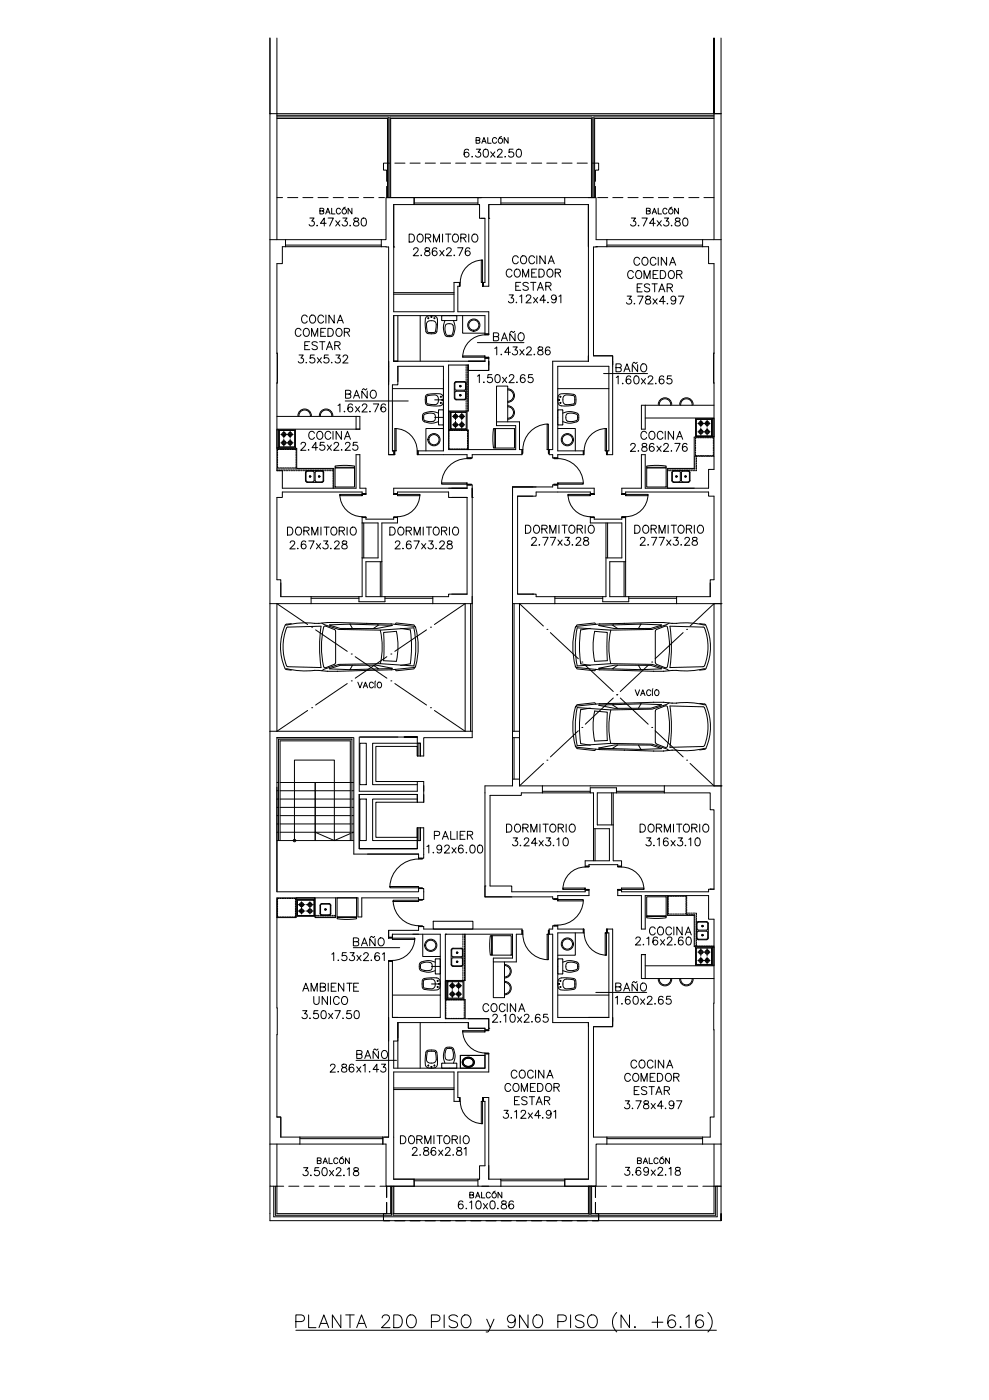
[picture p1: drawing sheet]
<svg xmlns="http://www.w3.org/2000/svg" width="594mm" height="841mm" viewBox="0 0 594 841" stroke-linecap="round" stroke-linejoin="round" font-family="sans-serif">
<!-- layer: 3 SEGUNDO PISO$0$EQUIPAMIENTO FIJO -->
<g fill="none" stroke="#000" stroke-width=".6">
<path d="M236 190v27M239 190v27M252 190v27M256 190h1a4 4 0 0 1 6 2l-1 7a4 4 0 0 1-6 0l-1-5zM257 193a3 3 0 0 1 5 2l-1 4-4 1-1-3zM265 190h9v2l-9 1zM267 193a8 8 0 0 0 2 9h3a9 9 0 0 0 0-9M268 195h3a5 5 0 0 1 0 6h-2a6 6 0 0 1-1-6zM281 219v28h-12M236 233h30M256 237h3h5a4 4 0 0 1 0 7l-7-1a5 5 0 0 1-1-6zM257 238l4-1a3 3 0 0 1 2 3 3 3 0 0 1-2 3l-4-1z"/>
<path d="M273 230v9M273 230l1-1 6 1v9l-1 1h-5l-1-1M280 230v4M280 236v3M280 230h-1h-5l-1 4h1h5h1M280 236l-1-1h-5l-1 1 1 4h5l1-1M335 233h31M336 237l3-1 6 1a5 5 0 0 1 0 6l-8 1a4 4 0 0 1-2-6zM339 238l1-1 5 1v4l-3 1h-3l-1-2zM166 258h11v11h-11zM167 258v11M168 259h9v9h-9z"/>
<path d="M170 259v4M174 259v4M255 249a6 6 0 0 1 6 0v3a5 5 0 0 1-6 0zM263 248a8 8 0 0 0-9 2v3a9 9 0 0 0 9 0M263 246h3v9h-3zM266 257h-10v14M269 258h12v12M269 247h12v11h-12zM270 247v11M271 247v11M271 248h9v10h-9zM272 255h3"/>
<path d="M272 250h3M274 248v4M274 253v4M276 255h3M276 250h3M277 248v4M277 253v4M296 257h13v12h-13zM297 258v11M298 258v11M335 257h11v14M335 246h3v9h-3z"/>
<path d="M338 248a8 8 0 0 1 10 1v1a2.7 2.7 0 0 1-2 3l-4 1-4-1M340 249a5 5 0 0 1 7 1v2a5 5 0 0 1-7 0v-2zM418 252h11v10h-11zM418 252h9v10h-9zM419 254h4M419 259h4M421 252v4M421 257v5M423 254h4M423 259h4M425 252v4M425 257v5"/>
<path d="M428 252v10M169 266h3M169 261h3M170 264v4M173 266h3M173 261h3M174 264v4M201 280h12v13h-12zM281 270h.1M388 280h12v13h-12zM201 281h12M389 281h11"/>
<path d="M178 539v12h-12M178 539h11v11h-11zM189 539v12h13v-12M202 539h12v13h-12zM388 539h12v12h-12zM178 540h11M179 541h10v9h-10zM179 547h4M179 543h4M181 542v3M181 546v3M184 547h4"/>
<path d="M184 543h4M186 542v3M186 546v3M193 550h5M193 543h5M193 543v1v5v1h5v-1v-5v-1M193 550l-1-1v-5l1-1h6v6l-1 1M203 551h11M389 550h11M389 551h11M253 579a4 4 0 0 1 6 0v3a5 5 0 0 1-6 0zM254 561v14h10"/>
<path d="M261 578a8 8 0 0 0-9 1v3a9 9 0 0 0 9 1M262 576h2v9h-3zM279 561v28h-11M295 562h12v12h-12zM295 562v12M296 562v12M335 576h3v9h-3zM338 578a8 8 0 0 1 10 1v1a2.7 2.7 0 0 1-2 3l-4 1-4-1M340 579a5 5 0 0 1 7 1v2a5 5 0 0 1-7 0v-2zM346 560v14h-11M418 569h11v11h-11zM418 570h9v9h-9z"/>
<path d="M419 572h4M419 577h4M421 570v4M421 575v4M423 572h4M423 577h4M425 570v4M425 575v4M428 569v11M236 598h28M254 588h3l5-1a4 4 0 0 1 0 8l-7-1a3 3 0 0 1-1-4zM255 589l4-1a3 3 0 0 1 2 3 3 3 0 0 1-2 3l-4-1z"/>
<path d="M268 589h11v11h-11zM268 589v11M269 589v11M269 590h9v10h-9zM270 597h3M270 592h3M272 590v4M272 595v4M274 597h3M274 592h3M275 590v4M275 595v4"/>
<path d="M335 598h31M336 588l3-1 6 1a5 5 0 0 1 0 6l-8 1a3 3 0 0 1-2-5zM339 589l1-1 5 1v4l-3 1h-3l-1-2zM239 614v28M252 614v28M268 600h11v12M256 631h2a3 3 0 0 1 4 1l1 8a4 4 0 0 1-8 0v-4zM257 632h4l1 4a3 3 0 0 1-3 3 3 3 0 0 1-3-3zM265 639h9v2l-8 1zM267 639a8 8 0 0 1 1-10h4a9 9 0 0 1 0 10M268 630a2.5 2.5 0 0 1 3 0 2.5 2.5 0 0 1 1 2 3 3 0 0 1-1 5h-3a4 4 0 0 1 0-6zM277 634h14v8h-14z"/>
<path d="M277 634h14M278 636a3 3 0 0 1 6 0 3 3 0 0 1-1 5 3 3 0 0 1-4-1 3 3 0 0 1-1-4zM279 637a2.8 2.8 0 0 1 4-1 2.8 2.8 0 0 1 0 4 2.8 2.8 0 0 1-3 0 2.8 2.8 0 0 1-1-3z"/>
<circle cx="257" cy="191" r=".3"/>
<circle cx="259" cy="190" r=".3"/>
<circle cx="261" cy="191" r=".3"/>
<circle cx="265" cy="238" r=".3"/>
<circle cx="276" cy="232" r=".4"/>
<circle cx="276" cy="237" r=".4"/>
<circle cx="337" cy="238" r=".3"/>
<circle cx="265" cy="242" r=".3"/>
<circle cx="266" cy="240" r=".3"/>
<circle cx="274" cy="250" r=".8"/>
<circle cx="274" cy="255" r=".8"/>
<circle cx="274" cy="255" r="1.2"/>
<circle cx="274" cy="250" r="1.2"/>
<circle cx="277" cy="255" r=".8"/>
<circle cx="277" cy="250" r=".8"/>
<circle cx="277" cy="250" r="1.2"/>
<circle cx="277" cy="255" r="1.2"/>
<circle cx="336" cy="240" r=".3"/>
<circle cx="337" cy="242" r=".3"/>
<circle cx="421" cy="254" r="1.2"/>
<circle cx="421" cy="259" r="1.2"/>
<circle cx="421" cy="259" r=".8"/>
<circle cx="421" cy="254" r=".8"/>
<circle cx="425" cy="259" r="1.2"/>
<circle cx="425" cy="254" r="1.2"/>
<circle cx="425" cy="259" r=".8"/>
<circle cx="425" cy="254" r=".8"/>
<circle cx="171" cy="261" r=".8"/>
<circle cx="171" cy="266" r=".8"/>
<circle cx="171" cy="266" r="1.2"/>
<circle cx="171" cy="261" r="1.2"/>
<circle cx="174" cy="261" r=".8"/>
<circle cx="174" cy="266" r=".8"/>
<circle cx="174" cy="266" r="1.2"/>
<circle cx="174" cy="261" r="1.2"/>
<circle cx="261" cy="264" r="3"/>
<circle cx="261" cy="264" r="4"/>
<circle cx="341" cy="264" r="4"/>
<circle cx="341" cy="264" r="3"/>
<circle cx="181" cy="543" r=".8"/>
<circle cx="181" cy="547" r=".8"/>
<circle cx="181" cy="547" r="1.2"/>
<circle cx="181" cy="543" r="1.2"/>
<circle cx="186" cy="543" r=".8"/>
<circle cx="186" cy="547" r=".8"/>
<circle cx="186" cy="547" r="1.2"/>
<circle cx="186" cy="543" r="1.2"/>
<circle cx="195" cy="546" r=".4"/>
<circle cx="259" cy="568" r="3"/>
<circle cx="259" cy="568" r="4"/>
<circle cx="341" cy="567" r="4"/>
<circle cx="341" cy="567" r="3"/>
<circle cx="421" cy="572" r="1.2"/>
<circle cx="421" cy="577" r="1.2"/>
<circle cx="421" cy="577" r=".8"/>
<circle cx="421" cy="572" r=".8"/>
<circle cx="425" cy="572" r="1.2"/>
<circle cx="425" cy="577" r="1.2"/>
<circle cx="425" cy="577" r=".8"/>
<circle cx="425" cy="572" r=".8"/>
<circle cx="263" cy="589" r=".3"/>
<circle cx="263" cy="593" r=".3"/>
<circle cx="264" cy="591" r=".3"/>
<circle cx="272" cy="597" r=".8"/>
<circle cx="272" cy="592" r=".8"/>
<circle cx="272" cy="592" r="1.2"/>
<circle cx="272" cy="597" r="1.2"/>
<circle cx="275" cy="597" r=".8"/>
<circle cx="275" cy="592" r=".8"/>
<circle cx="275" cy="592" r="1.2"/>
<circle cx="275" cy="597" r="1.2"/>
<circle cx="336" cy="591" r=".3"/>
<circle cx="337" cy="589" r=".3"/>
<circle cx="337" cy="593" r=".3"/>
<circle cx="257" cy="640" r=".3"/>
<circle cx="259" cy="641" r=".3"/>
<circle cx="261" cy="640" r=".3"/>
</g>
<!-- layer: 3 SEGUNDO PISO$0$PROYECCIONES -->
<g fill="none" stroke="#000" stroke-width=".6">
<path d="M280 219v1M281 219v1M280 220v1M280 222v1M280 223v1M280 225v1M280 226v1M280 228v1M280 229v1M280 230v1M280 232v1M280 233v1"/>
<path d="M280 235v1M280 236v1M280 238v1M280 239v1M281 220v1M281 222v1M281 223v1M281 225v1M281 226v1M281 228v1M281 229v1M281 230v1"/>
<path d="M281 232v1M281 233v1M281 235v1M281 236v1M281 238v1M281 239v1M271 259h-1v1M271 259h1M273 259h1M274 259h1M275 259h1M277 259h1"/>
<path d="M278 259h1M280 259h1v1M280 240v1M280 242v1M280 243v1M280 245v1M280 246v1M281 240v1M281 242v1M281 243v1M281 245v1M281 246v1"/>
<path d="M166 270h1M167 271v1M167 273v1M167 274v1M167 276v1M167 277v1M167 279v1M167 270h1M168 270h-1v1M168 270h1M169 270h1M170 270h1"/>
<path d="M171 270h1M172 270h1M173 270h.1M173 270h1M174 270h1M175 270h1M176 270h1M178 274v1M178 276v1M178 277v1M178 279v1M270 269v1h1"/>
<path d="M270 260v1M270 261v1M270 263v1M270 264v1M270 266v1M270 267v1M271 270h1M273 270h1M274 270h1M275 270h1M277 270h1M278 270h1"/>
<path d="M281 269v1h-1M281 260v1M281 261v1M281 263v1M281 264v1M281 266v1M281 267v1M417 275v1M417 277v1M417 278v1M417 280v1M418 273v1h1"/>
<path d="M418 264v1M418 266v1M418 267v1M418 269v1M418 270v1M418 271v1M418 274l-1 1M418 275v1M418 277h.1M418 278v1M418 279v1M419 263h-1v1"/>
<path d="M419 263h1M419 274h1M419 274h-1v1M420 274h1M421 263h.1M421 274h.1M421 274h1M422 263h1M422 274h1M423 274h1M423 263h1M424 274h1"/>
<path d="M425 263h1M425 274h1M426 274h1M426 263h1M427 274h1M428 263h1v1M428 274h1M429 264v1M429 266v1M429 267v1M429 269v1M429 270v1"/>
<path d="M429 271v1M429 273v1h-1M166 282h1M166 283h1M167 280v1h1M167 282h1M168 283h1M168 281h1M169 282h1M169 283h1M170 281h1M170 282h1"/>
<path d="M171 283h.1M171 281h1M172 282h1M172 283h1M173 281h.1M173 282h1M173 283h1M174 281h1M175 282h.1M175 283h1M175 281h1M176 282h1"/>
<path d="M176 283h1M177 282h2M178 283h1M178 280v1h-1M179 282h1M179 283h1M181 282h1M181 283h1M182 282h1M182 283h1M183 282h1M183 283h1"/>
<path d="M185 282h1M185 283h1M186 282h1M186 283h1M188 282h1M188 283h1M189 282h1M189 283h1M191 282h1M191 283h1M192 282h1M192 283h1"/>
<path d="M194 282h.1M194 283h.1M195 282h1M195 283h1M196 282h1M196 283h1M198 282h1M198 283h1M199 282h1M199 283h1v1M200 284v1M200 286v1"/>
<path d="M200 287v1M200 289h.1M200 290v1M200 291v1M200 293h.1M401 282h1M401 283h1M402 283h1M402 282h1M403 283h1M404 282h1M405 283h1"/>
<path d="M405 282h1M406 283h1M407 282h1M408 283h1M408 282h1M409 283h1M409 282h1M411 283h1M411 282h1M412 283h1M412 282h1M413 283h1"/>
<path d="M414 282h1M415 283h1M415 282h1M416 283h1M417 281v1M418 282v1M418 281v1M168 540h-1v1M168 540h1M169 540h1M171 540h1M172 540h1"/>
<path d="M174 540h1M175 540h1M177 540v1M401 540v1M402 538h-1v1M403 538h1M404 538h1M406 538h.1M407 538h1M408 538h1M410 538h1M411 538h1v1"/>
<path d="M412 540v1M412 538h.1M412 539v1M167 550v1h1M167 541v1M167 543v1M167 544v1M167 546h.1M167 547v1M167 548v1M168 551h1M169 551h1"/>
<path d="M171 551h1M172 551h1M174 551h1M175 551h1M177 550v1M177 541v1M177 543v1M177 544v1M177 546h.1M177 547v1M177 548v1M189 551h1"/>
<path d="M189 550h1M191 551h1M191 550h1M192 551h1M192 550h1M194 551h1M194 550h1M195 551h1M195 550h1M196 551h1M196 550h1M198 551h1"/>
<path d="M198 550h1M199 551h1M199 550h1M201 551h1M201 550h1M401 548v1h1M401 541v1M401 543v1M401 544v1M401 545v1M401 547v1M403 549h1"/>
<path d="M404 549h1M406 549h.1M407 549h1M408 549h1M410 549h1M412 548v1h-1M412 541v1M412 543v1M412 544v1M412 545v1M412 547v1M412 549h1"/>
<path d="M412 542v1M412 546v1M412 548v1h1M413 549h1M414 549h1M415 549h1M416 549h1M417 549v1M417 551h.1M417 552v1M418 549v1M418 550v1"/>
<path d="M418 551v1M278 561v1M278 562v1M278 564v1M278 565v1M278 567v1M278 568v1M278 570v1M278 571v1M278 572v1M278 574v1M278 575v1"/>
<path d="M278 577v1M278 578v1M278 580v1M279 561v1M279 562v1M279 564v1M279 565v1M279 567v1M279 568v1M279 570v1M279 571v1M279 572v1"/>
<path d="M279 574v1M279 575v1M279 577v1M279 578v1M279 580v1M420 568h1M421 568h1M423 568h1M424 568h1M426 568h1M427 568h1M428 568h1"/>
<path d="M278 581v1M278 583h.1M278 584v1M278 585v1M278 587v1M278 588v1M279 581v1M279 583h.1M279 584v1M279 585v1M279 587v1M279 588v1"/>
<path d="M268 611v1h1M268 602v1M268 604v1M268 605v1M268 607h.1M268 608v1M268 609v1M269 601h-1v1M269 612h1M269 601h1M271 612h1M271 601h1"/>
<path d="M272 612h1M272 601h1M274 612h1M274 601h1M275 612h1M275 601h1M276 612h1M276 601h1M278 601h1v1M279 611v1h-1M279 602v1M279 604v1"/>
<path d="M279 605v1M279 607h.1M279 608v1M279 609v1"/>
</g>
<!-- layer: 3 SEGUNDO PISO$0$AUXILIAR 2 -->
<g fill="none" stroke="#000" stroke-width=".6">
<path d="M162 23v45M166 23v45h267v-45M429 23v45v-45M166 71h67v48M166 69h263M166 70h67v49M429 68h.1M429 71h-72v48M429 70h-72v49M234 119v-49h122v49M235 119v-48h120v48M249 119h40"/>
<path d="M301 119h38M249 123h38M249 122h38M301 123h38M301 122h38M172 144h57M172 148h57M172 147h57M365 144h57M365 148h57M365 147h57M236 176h37"/>
<path d="M236 177h37M305 234a3 3 0 0 1 3 4 3 3 0 0 1-3 3M305 234a4 4 0 0 1 4 4 4 4 0 0 1-4 4M166 258h48M166 250h48M179 250a4 4 0 0 1 4-4 4 4 0 0 1 4 4M180 250a3 3 0 0 1 3-4 3 3 0 0 1 3 4M192 250a4 4 0 0 1 4-4 4 4 0 0 1 4 4M192 250a3 3 0 0 1 4-4 3 3 0 0 1 3 4M261 251h5M261 240h5M298 253v-21h7v21"/>
<path d="M305 244a4 4 0 0 1 4 4 4 4 0 0 1-4 4M305 244a3 3 0 0 1 3 4 3 3 0 0 1-3 3M388 251h41M388 243h41M395 243a4 4 0 0 1 4-4 4 4 0 0 1 4 4M396 243a3 3 0 0 1 3-3 3 3 0 0 1 4 3M408 243a4 4 0 0 1 4-4 4 4 0 0 1 4 4M409 243a3 3 0 0 1 3-3 3 3 0 0 1 4 3M166 269h12v12h22v12M429 263h-12v18h-16v12M218 314v21M364 314v21"/>
<path d="M365 314v21M228 337v21M229 337v21M375 337v21M376 337v21M187 358h29M187 359h29M231 358h29M231 359h29M333 358h29M333 359h29M378 358h28"/>
<path d="M378 359h28M187 363h73M279 363v76M283 363v76M284 363v76M308 363v76M309 363v76M312 363v76M333 363h73M216 446h4v25h-4zM251 454v-6h-25v21h25M252 446v8"/>
<path d="M253 454v-8h-29v25h27M308 443v25M309 443v25M312 443v25M166 470h1M166 475h1M168 470h44M168 475h42M211 475h1M326 476h29M326 475h29M326 472h73"/>
<path d="M367 476v20M368 476v20M370 476h29M370 475h29M166 500h1M166 490h1M166 495h1M166 485h1M166 480h1M168 500h42M168 490h42M168 495h42"/>
<path d="M168 485h42M168 480h42M189 500l12 5M211 500h1h-1M211 490h1M211 495h1M211 485h1M211 480h1M216 480h4v25h-4zM251 482h-25v21h25v-6M251 480h-27v25h29v-8M252 497v8"/>
<path d="M357 498v19M166 505h23v-35v35h23M167 505v-61h44v61M168 505v-60h42v60M210 501l-9 4v-48h-24v48M401 538v12h16v19h12M296 578v21M303 578v21M303 579a4 4 0 0 1 4 4 4 4 0 0 1-4 5M259 581h5M259 591h5M303 590a3 3 0 0 1 4 4 3 3 0 0 1-4 3"/>
<path d="M303 580a3 3 0 0 1 4 3 3 3 0 0 1-4 4M303 590a4 4 0 0 1 4 4 4 4 0 0 1-4 4M388 588h41M388 580h41M395 588a4 4 0 0 0 4 4 4 4 0 0 0 4-4M396 588a3 3 0 0 0 3 4 3 3 0 0 0 4-4M408 588a4 4 0 0 0 4 4 4 4 0 0 0 4-4M409 588a3 3 0 0 0 3 4 3 3 0 0 0 4-4M236 655h37M236 654h37M180 683h50M180 687h50"/>
<path d="M180 684h50M365 683h57M365 687h57M365 684h57M162 713v20h271M164 713v18h267v-18M165 713v17h70v-17M166 713v16h69M235 713v16M236 713v17h118v-17M237 713v16M249 713h38"/>
<path d="M249 709h38M249 708h38M301 713h38M301 709h38M301 708h38M353 713v16M355 713v17h75v-17h3v16M355 713v16M429 713v16h-74M236 729h118M433 733v-4v4"/>
<circle cx="177" cy="505" r=".7"/>
</g>
<!-- layer: 3 SEGUNDO PISO$0$MUROS -->
<g fill="none" stroke="#000" stroke-width=".6">
<path d="M162 68h.1M162 68v619M162 68h4v76M232 119h17M249 119h-17v25h-3v4h4v125M249 119v4h-13v64h37v-17h3v2h-1v15h19v14h-3v-11h-55v27h55v-2h3v4M287 119h14v4h-7v49h-4v-2h1v-39h-2M287 119h.1M289 119h-2v4h1v8h3M353 119h5v25h7v4h-8v66h11v5M358 119h-19v4h14v94h-21v53h-2v3h2v2h3v-2h15v-2h-15v-51h31v51h-1v2h3v-53M294 131h.1"/>
<path d="M294 123v8M162 144h10v4h-2v10h-4v125h4v10h44v-20M236 148h.1M429 144v-76h4v295M433 144h-11v4h4v10h3v124h-3v11h-38v-20M294 217v6h-13v-4h-12v51h41v-14h-12v-3h14v17h2v3h-30v2h-3v-2h-30v-2h15v-51h-27M239 220v11h-3v40h1M239 220v9M214 250v8h2v-8M385 258v-15h3v15M216 273v20h4v4h-2v-1h-48v3h-4v49h3v10M237 271v2h-4"/>
<path d="M385 273v20h-11v4h2v-1h50v2h3v50h-2v10M271 299h10M281 299h-12v-3h-30v1h-3v-4h45v-2h3v72h-24v-5h9v-1h12M281 299v58M284 299h.1M311 298v59h9M311 298h11v-2h33v1h2v-4h-22v-2h-3v2h-24v70h25v-5h-11v-1h-11M311 298h9M320 293h-12v5v-5h14M218 311h2v1h16v-1h3v3h-10v23h-9v21h11v3h-15v-3h2v-23h9v-21h-9zM355 311h2v1h17v-1h2v26h-10v21h12v3h-16v-3h2v-23h10v-21h-19zM169 358h18v5h-25"/>
<path d="M169 350v8M271 357h10M320 357h.1M427 358h-21v5h27M427 350v8M166 363v76M433 363h.1M162 439h122v4h-29v11h-4v-11M308 439h4v4h-4zM212 443h-46v93h85v-2h4v6h-4v-1h-34v12h-2v-12h-49v132h3v12h11v4h-18M213 443v70h38v3h4v-3M216 443v32h35v-6h4v13h-4v-5h-35"/>
<path d="M216 443h35M251 443h-8h8M216 477v33h35v-13M291 472h17v-4h4v4h14v4h-13v2h-19v54h13v4h45v-1h2v3h-19v2h-3v-1h-41zM355 473h15v3h-11v20h9v21h5v3h-2v-1h-17v1h-2v-3h14v-19h-9v-22h-2zM429 472v-109h4v109M433 472h-34v4h28v10h2v48M433 472h.1M433 472v241h-4v-26M251 497h4v13M291 532h.1M291 532v7h16"/>
<path d="M427 534h.1M427 534h2M429 534h-3v2h-53v-1h-2v3h14v20h3v-20h38v14h3v119h-2v12h-5v4h11M233 559h18v-2h4v1h59v3h-4v17h-14v-2h12v-15h-40v51h26v7h-3v-1h-10v-4h-42M233 563h3v-2h28v50h-28v-34h-3v106h-3v4h2v26h17M385 573v15M388 573h-3h3M388 573v15M239 614v11h-3v17h55v-9h3v11h-19v15h1v3h-3v-18h-37v64M239 614v9M281 612h13v6M353 614v94"/>
<path d="M353 614v3M357 617h11v-6v6h-11v66h8v4h-7v26h-5M368 613v-55h-3v2h1v51h-31v-51h15v-2h-15v-2h-3v2h-2v3h2v53h21M290 659h4v49h7v5h-14v-5h1v-8h3v-38h-1zM162 687v26h4v-26M232 713h17M236 708h13v5M339 708v5h19h-19v-5h14z"/>
</g>
<!-- layer: 3 SEGUNDO PISO$0$PROYECCION -->
<g fill="none" stroke="#000" stroke-width=".6">
<path d="M234 98h-4v4h2v7M237 98h6M246 98h6M255 98h7M265 98h6M274 98h6M319 98h6M328 98h7M338 98h6M347 98h6M356 98h4v4h-2v7M166 119h4"/>
<path d="M173 119h6M182 119h6M191 119h6M200 119h6M209 119h6M218 119h7M228 119h3M232 112v7M358 112v7M359 119h6M368 119h6M377 119h6"/>
<path d="M386 119h6M395 119h7M405 119h6M414 119h6M423 119h6M166 713h4M173 713h7M183 713h6M192 713h6M201 713h6M210 713h6M219 713h6"/>
<path d="M228 713h4v6v-6M358 713v6v-6h6M367 713h7M377 713h6M386 713h6M395 713h6M404 713h6M413 713h6M422 713h7M232 722v7h-2v4h4M237 733h6M246 733h6"/>
<path d="M255 733h7M265 733h6M274 733h6M283 733h6M292 733h6M301 733h6M310 733h6M319 733h6M328 733h7M338 733h6M347 733h6M358 722v7h2v4h-4"/>
</g>
<!-- layer: 3 SEGUNDO PISO$0$CARPINTERIAS -->
<g fill="none" stroke="#000" stroke-width=".6">
<path d="M289 156h1v14h-1zM290 156a13 13 0 0 0-14 14M276 170v2zM290 170v2zM278 214h13v1h-13zM291 215h3h-3zM291 201h3h-3zM291 201a13 13 0 0 0-13 14M237 257h1v14h-1zM237 257a13 13 0 0 1 14 14M329 255v15zM329 255a15 15 0 0 0-15 15"/>
<path d="M364 257v14zM364 257a13 13 0 0 0-13 14M237 271v2zM251 271v2zM281 275h2v1h-2zM281 276a15 15 0 0 0-16 14M314 270v2zM329 270h1v2h-1zM333 275h2v1h-2zM335 276a15 15 0 0 1 15 14M350 271h1v2h-1zM364 271h1v2h-1z"/>
<path d="M183 284v5M184 284l1-1h9v1v5M184 289l1 1h8l1-1M184 289h1M185 290h3M188 283h-4v6M188 283l1 1v5M189 289h-1M189 289h1M189 289v-5l1-1h4v6M190 290h3M194 289h-1"/>
<path d="M204 297h14v1h-14zM204 297a13 13 0 0 0 14 13M218 297h2h-2zM236 297h3h-3zM239 297h13v1h-13zM252 297a13 13 0 0 1-13 13M265 290h16v1h-16zM281 291h2h-2zM333 291h2h-2zM335 290h15v1h-15zM341 297h14v1h-14zM341 297a13 13 0 0 0 14 13"/>
<path d="M355 297h2h-2zM374 297h2h-2zM376 297h13v1h-13zM389 297a13 13 0 0 1-13 13M404 289v-6h1h9v6M404 289l1 1h8l1-1M404 289h1M405 290h3M408 283h-4v6M408 283l1 1M409 284v5M409 289h-1"/>
<path d="M409 289h1M410 283h4v6M410 290h3M410 283l-1 1v5M414 289h-1M218 310h2v1h-2zM236 310h3v1h-3zM355 310h2v1h-2zM374 310h2v1h-2zM251 516h3h-3zM251 516a17 17 0 0 0-17 17M234 533h17h-17z"/>
<path d="M251 533h3v1h-3zM333 540h2h-2zM338 533h14v1h-14zM352 534h2v1h-2zM352 520h2v1h-2zM352 521a13 13 0 0 0-14 13M371 534h2v1h-2zM371 520h2v1h-2zM373 533h14v1h-14zM373 521a13 13 0 0 1 14 13M236 541h15v1h-15zM236 542a15 15 0 0 0 15 14"/>
<path d="M251 556h3v1h-3zM251 540h3v1h-3zM314 559v2zM329 559h1v2h-1zM333 556h2h-2zM335 540h15v1h-15zM350 541a15 15 0 0 1-15 15M350 558h1v2h-1zM364 558h1v2h-1zM418 555l1-1h6v9v1l-6 1-1-2M419 555v-1h5l1 1v4h-6v-1M233 577h3h-3z"/>
<path d="M233 563h3v1h-3zM236 564h13h-13zM249 564a13 13 0 0 1-13 13M272 570h5l1 1v4h-6M272 570h5l1 1M272 575l6 1v3l-1 1h-5M272 570l-1 1v3l1 1M272 570l-1 1v8l1 2M272 575l-1 1v3l1 1M278 571v8M278 579l-1 1-5 1M314 561a15 15 0 0 0 15 16"/>
<path d="M329 561v15zM351 560a13 13 0 0 0 13 14M364 560v14zM419 560v-1h6v4l-1 1h-5v-1M278 619h13v1h-13zM278 619a13 13 0 0 0 13 14M291 619h3h-3zM277 634v8M291 633h3h-3zM276 659v3zM290 659v3zM276 662a13 13 0 0 0 14 13"/>
<path d="M289 662h1v13h-1z"/>
<circle cx="186" cy="286" r=".4"/>
<circle cx="192" cy="286" r=".4"/>
<circle cx="406" cy="286" r=".4"/>
<circle cx="412" cy="286" r=".4"/>
<circle cx="422" cy="556" r=".4"/>
<circle cx="275" cy="572" r=".4"/>
<circle cx="275" cy="578" r=".4"/>
<circle cx="422" cy="562" r=".4"/>
</g>
<!-- layer: 3 SEGUNDO PISO$0$EJES MEDIANEROS -->
<g fill="none" stroke="#000" stroke-width=".6">
<path d="M166 363l19 12M187 377h.1M190 378l19 13M256 378l-19 13M259 377h.1M279 363l-18 12M312 363l14 13M329 378h.1M412 378h.1M429 363l-14 13M211 393h.1M213 395l19 12"/>
<path d="M232 395l-19 12M235 393h.1M331 380l16 16M349 398h.1M352 400l16 15M389 400l-16 15M391 398h.1M410 380l-16 16M209 411l-19 13M211 409h.1M235 409h.1M237 411l19 13"/>
<path d="M368 419l-16 16M370 417h.1M373 419l16 16M185 427l-19 12M187 425h.1M259 425h.1M261 427l18 12M347 439l-16 16M350 437h.1M391 437h.1M394 439l16 16M251 446h2v8"/>
<path d="M326 459l-14 13M329 457h.1M412 457h.1M415 459l14 13M253 497v8h-2"/>
</g>
<!-- layer: 3 SEGUNDO PISO$0$AUXILIAR 1 -->
<g fill="none" stroke="#000" stroke-width=".6">
<path d="M173 377a28 28 0 0 0 0 23M173 377l20-1a86 86 0 0 0 0 25h-20M175 375h-3a29 29 0 0 0 0 27M191 374a57 57 0 0 0-19 2M192 374h.1M193 374l10 4 25 1 21-2 1 12-1 11-21-1h-25l-10 4M196 376l5 2 1 1v19l-6 3M196 376h-1a44 44 0 0 0 0 25h1M197 374h-5M197 374h6M197 374h.1M198 375l6 3h22l9-2"/>
<path d="M203 374h17M203 374h.1M210 375h-12M210 375l2 3M210 375h17M210 375h.1M220 374h.1M220 374l15 1M227 375h.1M227 375l9 1M228 375l-4 3M228 379l2 10-2 10"/>
<path d="M230 380l8-1 1 9-1 9h-8zM235 375h.1M235 375l14 1 1 1M237 375l1-1 11 1 1 2M241 377l5 1 1 11-1 10-5 1M250 377l1 11v6l-1 6M346 377l-2 11v6l2 6M347 377l-1 11 1 12M355 377l-6 1-1 11 1 10 6 1M357 379l8 1v17h-8l-1-8zM358 375l-1-1-10 1-1 2M367 379l-1 10 1 10"/>
<path d="M368 375l3 3M368 375h.1M375 374l-15 1-14 1v1M375 374h.1M385 375h-17M385 375h.1M385 375l-1 3M385 375h12l-6 3h-22l-9-2 8-1M393 374h-18M393 374h6M393 374h.1M399 374h.1"/>
<path d="M399 374h5a62 62 0 0 1 19 2M401 377l1 11-1 12M401 377l-1-1-6 2v1v19v1l6 2M402 374l-10 4-25 1-20-2M420 375h3a29 29 0 0 1 0 27l-3 1M422 377l-20-1a86 86 0 0 1 0 25h20M422 377h1a28 28 0 0 1 0 23h-1M212 400l-2 2M224 400l4 2M371 400l-3 2M384 400l1 2M172 402l3 1"/>
<path d="M172 402a59 59 0 0 0 19 1M192 403h.1M192 403h5M197 403h.1M197 403h6M198 402h12M203 403h.1M210 402h.1M220 403h.1M220 403h-17M227 402h.1M227 402h-17"/>
<path d="M235 402l-15 1M235 402h.1M235 401l-9-1h-22l-6 2M236 401l-9 1M250 400l-1 2-11 1-1-1M250 400l-1 1-14 1M346 400l1 2 10 1 1-1M346 400v1l14 1 33 1M347 400l20-1h25l10 4M368 402h-8l9-2h22l6 2h-12M368 402h17M368 402h.1"/>
<path d="M375 403h.1M385 402h.1M393 403h.1M393 403h6M399 403h.1M401 400l-1 1M423 402a60 60 0 0 1-19 1h-5M346 425l-2 11v6l2 6M347 425l-1 11 1 12M355 425l-6 1-1 11 1 10M357 427l8 1v17h-8l-1-8zM358 423l-1-1-10 1-1 2"/>
<path d="M367 426l-1 11 1 10M368 423l3 3M368 423h.1M375 422l-15 1-14 1v1M375 422a127 127 0 0 1 29 0 60 60 0 0 1 19 1M375 422h.1M385 423l-25 1 9 2 22-1 6-1M385 423h.1M385 423l-1 2M385 423h12M401 425l1 11-1 12M401 425l-1-1-6 3v19v1l6 2 1-1"/>
<path d="M402 422l-10 4h-25l-20-1M402 424l21 1a28 28 0 0 1 0 23l-21 1a86 86 0 0 0 0-25M420 423h3a30 30 0 0 1 1 27M346 448l1 2 10 1 1-1M346 448v1M346 449l14 1 15 1M347 448l20-1h25l10 4M349 447l6 1M360 450h8M360 449l9-1h22l6 2h-12M368 450h17M368 450h.1"/>
<path d="M371 448l-3 2M375 451h18M375 451h.1M384 448l1 2M385 450h.1M393 451h.1M393 451h6M399 451h.1M423 450a60 60 0 0 1-19 1h-5M424 449l-4 2"/>
</g>
<!-- layer: LEYENDAS -->
<g fill="none" stroke="#000" stroke-width=".6">
<path d="M311 155a1.8 1.8 0 0 0-2-1 1.8 1.8 0 0 0-1 1v2a1.8 1.8 0 0 0 1 1 1.8 1.8 0 0 0 2-1M313 154h1a2.3 2.3 0 0 1 2 2 2.3 2.3 0 0 1-2 2l-1-1zM321 155a1.8 1.8 0 0 0-2-1 1.8 1.8 0 0 0-1 1v2a1.8 1.8 0 0 0 1 1 1.8 1.8 0 0 0 2-1M322 154v4M328 154v4l-4-4v4M329 158l2-4 2 4M330 157h2M384 156a1.8 1.8 0 0 0-2-1 1.8 1.8 0 0 0-1 1v2a1.8 1.8 0 0 0 1 1 1.8 1.8 0 0 0 2-1M386 155h1a2.2 2.2 0 0 1 2 2 2.2 2.2 0 0 1-2 2l-1-1zM394 156a1.7 1.7 0 0 0-2-1 1.7 1.7 0 0 0-1 1v2a1.7 1.7 0 0 0 1 1 1.7 1.7 0 0 0 2-1M395 155v4M400 155v4l-3-4v4"/>
<path d="M402 159l2-4 2 4M403 158h2M308 163a1.8 1.8 0 0 0-2-1 1.8 1.8 0 0 0-2 1v2a1.8 1.8 0 0 0 2 1 1.8 1.8 0 0 0 2-1M309 162h1a2.2 2.2 0 0 1 3 2 2.2 2.2 0 0 1-3 2l-1-1zM310 172h2M313 170h-3v4M314 166v-4l2 4 2-4v4M317 170h-1h-2l1 1 2 2v1h-1h-2M319 170h3M319 164h2M320 170v4M322 162h-3v4h3"/>
<path d="M323 174l2-4 1 4M323 173h3M324 162h1a2.5 2.5 0 0 1 2 2 2.5 2.5 0 0 1-2 2h-1zM328 172h3v-2h-3v4M329 162a2.2 2.2 0 0 1 3 2 2.2 2.2 0 0 1-3 2v-1zM329 172l2 2M334 164h2l1-1-1-1h-2v4M335 164l2 2M380 164a1.8 1.8 0 0 0-2-1 1.8 1.8 0 0 0-1 1v2a1.8 1.8 0 0 0 1 1 1.8 1.8 0 0 0 2-1M383 163a2.2 2.2 0 0 1 3 2 2.2 2.2 0 0 1-3 2l-1-1zM383 173h2M386 171h-3v4"/>
<path d="M387 167v-4l2 4 1-4v4M390 171h-1h-2l1 1 2 1v2h-2h-1M392 171h3M392 165h2M393 171v4M395 163h-3v4h3M396 175l2-4 1 4M396 174h3M397 163h1a2.5 2.5 0 0 1 2 2 2.5 2.5 0 0 1-2 2h-1zM401 173h2l1-2h-1h-2v4M402 163a2.3 2.3 0 0 1 3 2 2.3 2.3 0 0 1-3 2l-1-1zM402 173l2 2"/>
<path d="M406 165h3l1-2h-1h-3v4M408 165l2 2M181 198a1.8 1.8 0 0 0-2-1 1.8 1.8 0 0 0-2 2v1a1.8 1.8 0 0 0 2 2 1.8 1.8 0 0 0 2-1M183 198a2.2 2.2 0 0 1 3 2 2.2 2.2 0 0 1-3 2l-1-2zM185 190a1.7 1.7 0 0 0-2-1 1.7 1.7 0 0 0-2 2v1a1.7 1.7 0 0 0 2 2 1.7 1.7 0 0 0 2-1M187 190a2.2 2.2 0 0 1 3 2 2.2 2.2 0 0 1-3 2l-1-2zM193 200h1M194 190a1.8 1.8 0 0 0-2-1 1.8 1.8 0 0 0-1 2v1a1.8 1.8 0 0 0 1 2 1.8 1.8 0 0 0 2-1M196 197h-3v5h3M196 189v5M197 197h2a2.5 2.5 0 0 1 1 3 2.5 2.5 0 0 1-1 2h-2zM201 189v5l-3-5v5"/>
<path d="M202 198h1a2.2 2.2 0 0 1 3 2 2.2 2.2 0 0 1-3 2l-1-2zM203 194l1-5 2 5M203 192h3M207 200l3-1v-1l-3-1v5M208 200l2 2M183 208h2M186 205h-3v5M187 202v-5l2 5 2-5v5M191 206l-2-1-2 1 1 1 3 2-2 1-2-1M192 205h3M194 205v5M196 210l2-5 2 5"/>
<path d="M197 208h2M201 208l3-1v-1l-1-1h-2v5M203 208l1 2M287 206h28M363 224h26M207 241h38M212 569h28M182 595l2-4 2 4M183 594h2M187 595v-4l2 4 2-4v4M188 599v3l2 1h1l1-4M192 593h3v-2h-3v4h3l1-1-2-1"/>
<path d="M197 599v4l-3-4v4M197 591v4M199 599v4M199 593h2M202 591h-3v4h3M204 600a1.8 1.8 0 0 0-2-1 1.8 1.8 0 0 0-2 1v2a1.8 1.8 0 0 0 2 1 1.8 1.8 0 0 0 2-1M206 599a2.3 2.3 0 0 1 3 2 2.3 2.3 0 0 1-3 2l-1-1zM207 591v4l-4-4v4M208 591h4M210 591v4M212 593h2M215 591h-3v4h3"/>
<path d="M358 596h30M214 637h24M382 638a1.8 1.8 0 0 0-2-1 1.8 1.8 0 0 0-1 2v1a1.8 1.8 0 0 0 1 2 1.8 1.8 0 0 0 2-2M384 637h1a2.2 2.2 0 0 1 3 2 2.2 2.2 0 0 1-3 2l-1-1zM392 638a1.8 1.8 0 0 0-2-1 1.8 1.8 0 0 0-1 2v1a1.8 1.8 0 0 0 1 2 1.8 1.8 0 0 0 2-2M394 637v5M399 637v5l-4-5v5M401 640h2M307 652a1.8 1.8 0 0 0-2-1 1.8 1.8 0 0 0-2 2v1a1.8 1.8 0 0 0 2 2 1.8 1.8 0 0 0 2-1M309 652v-1a2.2 2.2 0 0 1 3 2 2.2 2.2 0 0 1-3 2l-1-1zM311 644a1.8 1.8 0 0 0-2-1 1.8 1.8 0 0 0-2 2v1a1.8 1.8 0 0 0 2 2 1.8 1.8 0 0 0 2-1M312 659h-3v5"/>
<path d="M312 644l1-1a2.2 2.2 0 0 1 3 2 2.2 2.2 0 0 1-3 2l-1-1zM313 656v-5l2 5 2-5v5M317 660l-2-1-2 1 1 1 2 1 1 1-2 1-2-1M318 659h3M319 653h1M320 659v5M320 644a1.7 1.7 0 0 0-2-1 1.7 1.7 0 0 0-1 2v1a1.7 1.7 0 0 0 1 2 1.7 1.7 0 0 0 2-1M322 651h-3v5h3M322 643v5M323 651h2a2.5 2.5 0 0 1 1 2 2.5 2.5 0 0 1-1 3h-2zM327 643v5l-3-5v5M328 652l1-1a2.3 2.3 0 0 1 2 2 2.3 2.3 0 0 1-2 2l-1-1z"/>
<path d="M329 648l1-5 2 5M329 646h3M333 653h3v-1l-1-1h-2v5M334 653l2 3M379 646a1.8 1.8 0 0 0-2-1 1.8 1.8 0 0 0-2 2v1a1.8 1.8 0 0 0 2 2 1.8 1.8 0 0 0 2-2M381 645a2.2 2.2 0 0 1 3 2 2.2 2.2 0 0 1-3 2l-1-1zM381 655h2M384 653h-3v5M385 650v-5l2 5 2-5v5M389 653h-2h-2l1 2 3 1v1l-2 1-2-1M390 653h3M391 647h1"/>
<path d="M391 653v5M394 645h-3v5h3M394 658l2-5 2 5M395 656h2M395 645h1a2.5 2.5 0 0 1 2 2 2.5 2.5 0 0 1-2 3h-1zM399 655h3v-2h-3v5M400 642l2-5 2 5M401 645a2.2 2.2 0 0 1 2 2 2.2 2.2 0 0 1-2 2l-1-1zM401 655l1 3M405 647h2l1-1-1-1h-2v5M406 647l2 3M309 661h2"/>
<path d="M322 664l2-5 2 5M323 662h2M327 661h3v-2h-3v5M329 661l1 3"/>
</g>
<!-- layer: TEXTO -->
<path d="M178 799h252" fill="none" stroke="#000" stroke-width=".6"/>
<!-- layer: HATCH MUNICIPAL -->
<path d="M260 553h24v5h-24z" fill="none" stroke="#000" stroke-width=".6"/>
<!-- layer: 4 PLANTA TIPO$0$EQUIPAMIENTO FIJO -->
<g fill="none" stroke="#000" stroke-width=".6">
<path d="M278 190v10h13"/>
<circle cx="285" cy="195" r="4"/>
<circle cx="285" cy="195" r="3"/>
</g>
<text font-size="17.6" x="176" y="802">PLANTA 2DO PISO y 9NO PISO (N. +6.16)</text>
<g font-size="10.1">
<text x="369" y="225">BAÑO</text>
<text x="206" y="241">BAÑO</text>
</g>
<g font-size="9.7">
<text x="295" y="206">BAÑO</text>
<text x="211" y="569">BAÑO</text>
<text x="369" y="597">BAÑO</text>
<text x="213" y="637">BAÑO</text>
</g>
<g font-size="8.8">
<text x="244" y="147">DORMITORIO</text>
<text x="247" y="155">2.86x2.76</text>
<text x="296" y="214">1.43x2.86</text>
<text x="178" y="219">3.5x5.32</text>
<text x="285" y="231">1.50x2.65</text>
<text x="202" y="249">1.6x2.76</text>
<text x="184" y="265">COCINA</text>
<text x="384" y="265">COCINA</text>
<text x="171" y="323">DORMITORIO</text>
<text x="233" y="323">DORMITORIO</text>
<text x="314" y="322">DORMITORIO</text>
<text x="380" y="322">DORMITORIO</text>
<text x="318" y="329">2.77x3.28</text>
<text x="383" y="329">2.77x3.28</text>
<text x="260" y="506">PALIER</text>
<text x="307" y="509">3.24x3.10</text>
<text x="387" y="509">3.16x3.10</text>
<text x="389" y="563">COCINA</text>
<text x="380" y="569">2.16x2.60</text>
<text x="369" y="605">1.60x2.65</text>
<text x="374" y="667">3.78x4.97</text>
<text x="301" y="673">3.12x4.91</text>
<text x="246" y="695">2.86x2.81</text>
<text x="181" y="708">3.50x2.18</text>
<text x="374" y="707">3.69x2.18</text>
</g>
<g font-size="8.4">
<text x="278" y="96">6.30x2.50</text>
<text x="185" y="137">3.47x3.80</text>
<text x="377" y="137">3.74x3.80</text>
<text x="304" y="183">3.12x4.91</text>
<text x="375" y="184">3.78x4.97</text>
<text x="369" y="232">1.60x2.65</text>
<text x="179" y="272">2.45x2.25</text>
<text x="377" y="272">2.86x2.76</text>
<text x="173" y="331">2.67x3.28</text>
<text x="236" y="331">2.67x3.28</text>
<text x="303" y="501">DORMITORIO</text>
<text x="383" y="501">DORMITORIO</text>
<text x="255" y="514">1.92x6.00</text>
<text x="198" y="578">1.53x2.61</text>
<text x="289" y="609">COCINA</text>
<text x="180" y="613">3.50x7.50</text>
<text x="295" y="615">2.10x2.65</text>
<text x="197" y="645">2.86x1.43</text>
<text x="239" y="688">DORMITORIO</text>
<text x="274" y="727">6.10x0.86</text>
</g>
<g font-size="7.9">
<text x="191" y="130">BALCÓN</text>
<text x="387" y="130">BALCÓN</text>
<text x="214" y="415">VACÍO</text>
<text x="380" y="419">VACÍO</text>
<text x="189" y="700">BALCÓN</text>
<text x="382" y="700">BALCÓN</text>
</g>
<g font-size="7.5">
<text x="285" y="87">BALCÓN</text>
<text x="281" y="721">BALCÓN</text>
</g>
</svg>
